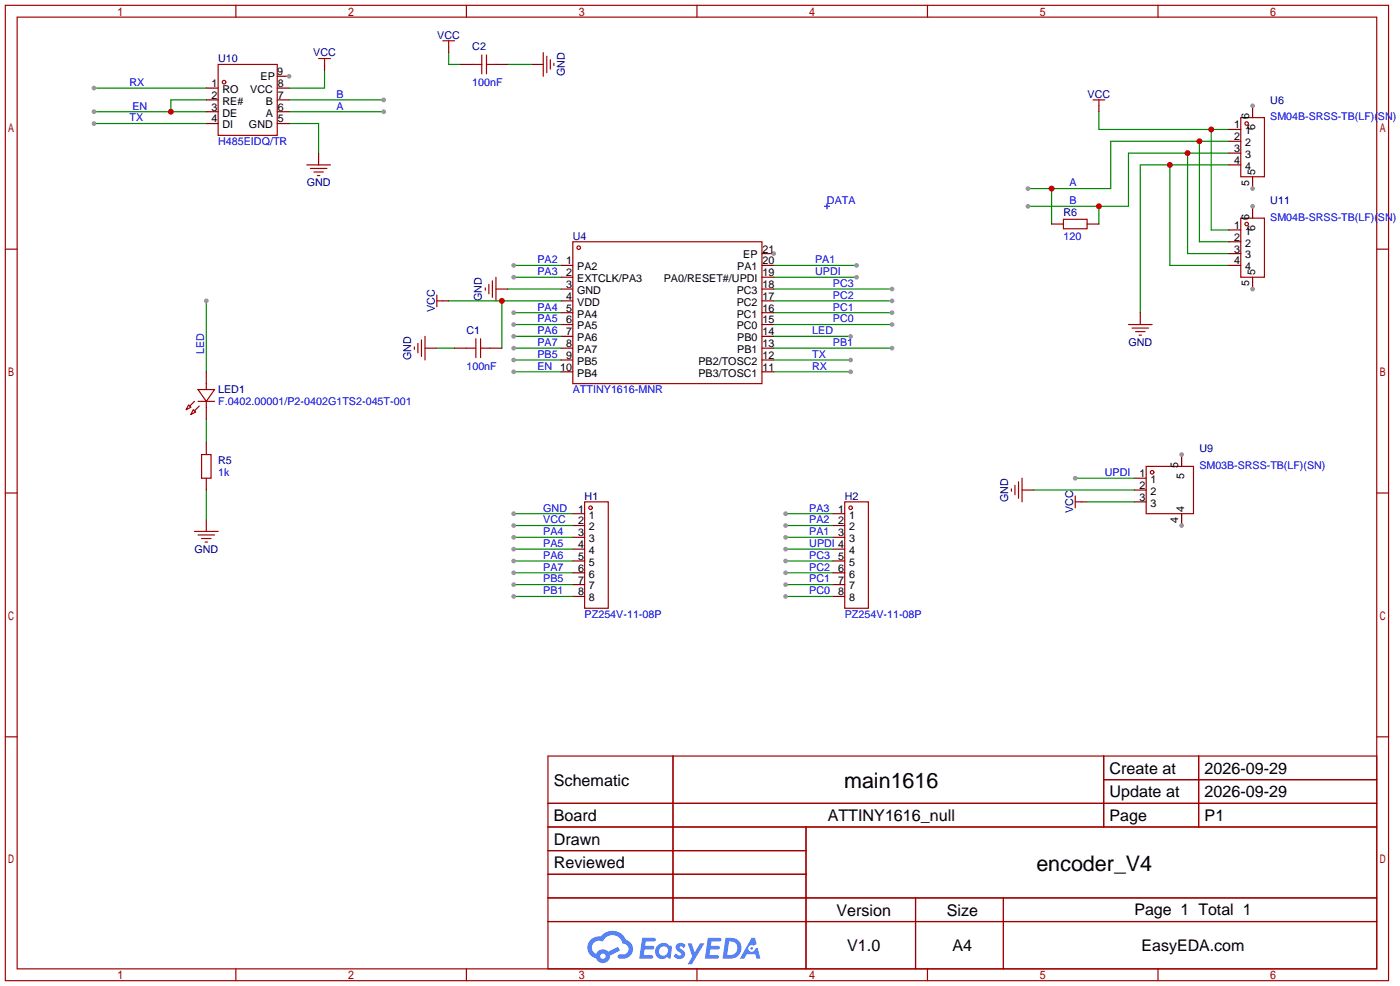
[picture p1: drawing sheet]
<svg xmlns="http://www.w3.org/2000/svg" width="301mm" height="212mm" viewBox="0 0 301 212" stroke-linecap="round" stroke-linejoin="round" font-family="sans-serif">
<g fill="none" stroke="#a10000" stroke-width=".25">
<path d="M1.1 1.1h297.2v209.6h-297.2zM3.7 3.7h292.1v204.5h-292.1zM50.7 1.1v2.6M100.2 1.1v2.6M149.7 1.1v2.6M199.3 1.1v2.6M248.8 1.1v2.6M1.1 53.5h2.6M295.8 53.5h2.5M1.1 105.9h2.6M295.8 105.9h2.5M1.1 158.3h2.6"/>
<path d="M295.8 158.3h2.5M117.7 162.4h178.1v45.8h-178.1zM117.7 172.6h178.1M117.7 177.7h178.1M144.6 162.4v35.6M173.2 177.7v30.5M237.1 162.4v15.3M237.1 167.5h58.7M257.5 162.4v15.3M117.7 182.8h55.5M117.7 192.9h178.1M117.7 187.8h55.5"/>
<path d="M117.7 198h178.1M196.7 192.9v15.3M215.6 192.9v15.3M50.7 208.2v2.5M100.2 208.2v2.5M149.7 208.2v2.5M199.3 208.2v2.5M248.8 208.2v2.5"/>
</g>
<g fill="#5487ff">
<path d="M145.5 202.8a1.3 1.3 0 0 1 1.8 .3l-.4 .6a.54 .54 0 0 0-.9-.2l.1 .2a1.28 1.28 0 0 1 .8 2 1.53 1.53 0 0 1-2.2-.3l.5-.6 .8 .5a.31 .31 0 0 0 .4-.3 .31 .31 0 0 0-.3-.3 1.12 1.12 0 0 1-.6-1.9z"/>
<path d="M147.7 202.7h.9l.7 1.9 1.1-1.9h.9l-2.7 4.5h-.9l1-1.7z"/>
<path d="M138 201.5h1.6a1.31 1.31 0 0 1 1.2 .2 .4 .4 0 0 1-.3 .6h-1.8l-.1 .9h1.6a.4 .4 0 0 1 .4 .4 .4 .4 0 0 1-.4 .4h-1.7l-.2 1.2h1.4a.46 .46 0 0 1 .5 .1 .46 .46 0 0 1 .1 .5l-.3 .2h-2.7z"/>
<path d="M152.1 201.5h1.6a1.32 1.32 0 0 1 1.3 .2 .39 .39 0 0 1-.4 .6h-1.7l-.2 .9h1.7a.4 .4 0 0 1 .3 .4 .4 .4 0 0 1-.4 .4h-1.7l-.2 1.2h1.4a.46 .46 0 0 1 .5 .1 .46 .46 0 0 1 .1 .5l-.3 .2h-2.7z"/>
<path d="M161.5 201.5h.7l.4 1.3-.7 .4a.75 .75 0 0 0-1.1 .3 .75 .75 0 0 0 .5 1 .75 .75 0 0 0 .9-.6l.6-.3 .6 2.4h-.9l-.2-1h-1.9l-.5 1h-.9z"/>
<path d="M155.9 201.5l-.7 4.5h1.5a2.27 2.27 0 0 0 2.6-2.3 2.27 2.27 0 0 0-2.7-2.2zM156.6 202.3a1.5 1.5 0 0 1 1.8 1.5 1.5 1.5 0 0 1-1.9 1.4h-.3z"/>
<path d="M141.3 203.1a1.6 1.6 0 0 0-.3 2.3 1.6 1.6 0 0 0 2.3 .2l.8 .4 .3-2.5-.2-.3h-.4a1.58 1.58 0 0 0-2.5-.1zM141.9 203.6a.98 .98 0 0 1 1.6 .5 .98 .98 0 0 1-1.1 1.2 .94 .94 0 0 1-.8-.6 .94 .94 0 0 1 .3-1.1z"/>
<path d="M126.9 201.9a2.37 2.37 0 0 0 1.2 4 1.54 1.54 0 0 0 1.7 1 1.54 1.54 0 0 0 1.3-1.6l2.1-1.1-.5-.8-2 1.1a1.57 1.57 0 0 0-2.6 .4 1.5 1.5 0 0 1-.8-2.1 1.5 1.5 0 0 1 2.2-.5 2.23 2.23 0 0 1 2.3-1.4 2.23 2.23 0 0 1 2 1.8 1.16 1.16 0 0 1 1.2 1.1 1.16 1.16 0 0 1-1 1.3h-.7a.47 .47 0 0 0-.6 .3 .47 .47 0 0 0 .4 .6 2.17 2.17 0 0 0 2.5-1 2.17 2.17 0 0 0-.3-2.7l-.8-.4a3.2 3.2 0 0 0-5.4-.7l-1.2 .1zM129 205.4a.58 .58 0 0 1 1.1 0 .58 .58 0 0 1-1.1 0z"/>
<circle cx="161.5" cy="203.8" r=".28"/>
</g>
<g fill="none" stroke="#a10000" stroke-width=".25">
<path d="M123.1 51.9h40.6v30.5h-40.6z"/>
<circle cx="124.3" cy="53.2" r=".38"/>
</g>
<g fill="none" stroke="#870000" stroke-width=".25">
<path d="M120.5 57h2.6M120.5 59.6h2.6M163.7 57h2.5M163.7 59.6h2.5M163.7 54.5h2.5M120.5 62.1h2.6M120.5 64.6h2.6M120.5 67.2h2.6M120.5 69.7h2.6M120.5 72.3h2.6M120.5 74.8h2.6M120.5 77.3h2.6"/>
<path d="M120.5 79.9h2.6M163.7 62.1h2.5M163.7 64.6h2.5M163.7 67.2h2.5M163.7 69.7h2.5M163.7 72.3h2.5M163.7 74.8h2.5M163.7 77.3h2.5M163.7 79.9h2.5"/>
</g>
<circle cx="166.2" cy="54.5" r=".51" fill="#999"/>
<path d="M68.5 32.9v2.5M106.6 62.1h2.5" fill="none" stroke="#870000" stroke-width=".25"/>
<path d="M65.9 35.4h5.1M66.7 36.2h3.5M67.4 37h2.1M68.2 37.7h.5M106.6 59.6v5M104.3 61.8v.6M105 61.1v2M105.8 60.3v3.6" fill="none" stroke="#a10000" stroke-width=".25"/>
<path d="M96.4 64.6h24.1M107.8 64.6v10.2M109.1 62.1h11.4" fill="none" stroke="#008700" stroke-width=".25"/>
<circle cx="107.8" cy="64.6" r=".63" fill="#c00"/>
<path d="M20.2 24h24.1M44.3 21.5h-7.6v2.5M62.1 26.5h6.4v6.4" fill="none" stroke="#008700" stroke-width=".25"/>
<circle cx="36.7" cy="24" r=".63" fill="#c00"/>
<circle cx="20.2" cy="24" r=".51" fill="#999"/>
<path d="M20.2 18.9h24.1" fill="none" stroke="#008700" stroke-width=".25"/>
<circle cx="20.2" cy="18.9" r=".51" fill="#999"/>
<path d="M20.2 26.5h24.1" fill="none" stroke="#008700" stroke-width=".25"/>
<circle cx="20.2" cy="26.5" r=".51" fill="#999"/>
<path d="M166.2 77.3h16.6" fill="none" stroke="#008700" stroke-width=".25"/>
<circle cx="182.8" cy="77.3" r=".51" fill="#999"/>
<path d="M166.2 79.9h16.6" fill="none" stroke="#008700" stroke-width=".25"/>
<circle cx="182.8" cy="79.9" r=".51" fill="#999"/>
<path d="M166.2 59.6h17.8" fill="none" stroke="#008700" stroke-width=".25"/>
<circle cx="184" cy="59.6" r=".51" fill="#999"/>
<path d="M236.1 24v3.8h27.9M260.2 27.8v21.6h3.8" fill="none" stroke="#008700" stroke-width=".25"/>
<circle cx="260.2" cy="27.8" r=".63" fill="#c00"/>
<path d="M257.7 30.4v21.5h6.3M264 30.4h-25.4v10.1h-17.7M225.9 40.5v7.6" fill="none" stroke="#008700" stroke-width=".25"/>
<g fill="#c00">
<circle cx="225.9" cy="40.5" r=".63"/>
<circle cx="257.7" cy="30.4" r=".63"/>
</g>
<circle cx="220.9" cy="40.5" r=".51" fill="#999"/>
<path d="M255.1 32.9v21.6h8.9M264 32.9h-21.6v11.4h-21.5M236.1 44.3v3.8" fill="none" stroke="#008700" stroke-width=".25"/>
<g fill="#c00">
<circle cx="236.1" cy="44.3" r=".63"/>
<circle cx="255.1" cy="32.9" r=".63"/>
</g>
<circle cx="220.9" cy="44.3" r=".51" fill="#999"/>
<path d="M251.3 35.4v21.6h12.7M264 35.4h-19v31.8" fill="none" stroke="#008700" stroke-width=".25"/>
<circle cx="251.3" cy="35.4" r=".63" fill="#c00"/>
<path d="M245 67.2v2.5" fill="none" stroke="#870000" stroke-width=".25"/>
<path d="M242.4 69.7h5.1M243.2 70.5h3.6M244 71.2h2M244.7 72h.5" fill="none" stroke="#a10000" stroke-width=".25"/>
<path d="M62.1 24h20.3" fill="none" stroke="#008700" stroke-width=".25"/>
<circle cx="82.4" cy="24" r=".51" fill="#999"/>
<path d="M62.1 21.5h20.3" fill="none" stroke="#008700" stroke-width=".25"/>
<circle cx="82.4" cy="21.5" r=".51" fill="#999"/>
<path d="M114.2 13.8h2.5M91.3 74.8h2.6" fill="none" stroke="#870000" stroke-width=".25"/>
<path d="M116.7 11.3v5.1M117.5 12.1v3.5M118.2 12.8v2.1M119 13.6v.5M89 74.5v.6M89.8 73.8v2M90.6 73v3.6M91.3 72.3v5" fill="none" stroke="#a10000" stroke-width=".25"/>
<path d="M109.1 13.8h5.1M93.9 74.8h3.8M110.4 79.9h10.1" fill="none" stroke="#008700" stroke-width=".25"/>
<circle cx="110.4" cy="79.9" r=".51" fill="#999"/>
<path d="M69.7 15.1v3.8h-7.6M96.4 11.3v2.5h2.5M166.2 72.3h16.6" fill="none" stroke="#008700" stroke-width=".25"/>
<path d="M44.3 111.6v2.6" fill="none" stroke="#870000" stroke-width=".25"/>
<path d="M41.8 114.2h5.1M42.5 114.9h3.6M43.3 115.7h2M44.1 116.5h.5" fill="none" stroke="#a10000" stroke-width=".25"/>
<circle cx="182.8" cy="72.3" r=".51" fill="#999"/>
<path d="M69.7 13.8v1.3M96.4 10v1.3M236.1 22.7v1.3M95.1 64.6h1.3M243.7 102.7h2.6M243.7 105.3h2.6M243.7 107.8h2.6M253.9 110.4v2.5" fill="none" stroke="#870000" stroke-width=".25"/>
<g fill="none" stroke="#a10000" stroke-width=".25">
<path d="M68.5 12.6h2.5M69.7 12.6v1.2M95.1 8.8h2.6M96.4 8.8v1.2M234.8 21.5h2.6M236.1 21.5v1.2M93.9 63.4v2.5M93.9 64.6h1.2M246.3 100.2h10.1v10.2h-10.1z"/>
<circle cx="247.5" cy="101.5" r=".38"/>
</g>
<circle cx="253.9" cy="112.9" r=".51" fill="#999"/>
<path d="M253.9 97.7v2.5" fill="none" stroke="#870000" stroke-width=".25"/>
<circle cx="253.9" cy="97.7" r=".51" fill="#999"/>
<path d="M219.6 105.3h2.5M232.3 107.8h1.3" fill="none" stroke="#870000" stroke-width=".25"/>
<path d="M217.3 105v.5M218.1 104.3v2M218.8 103.5v3.6M219.6 102.7v5.1M231 106.6v2.5M231 107.8h1.3" fill="none" stroke="#a10000" stroke-width=".25"/>
<path d="M222.1 105.3h21.6M231 102.7h12.7M233.6 107.8h10.1" fill="none" stroke="#008700" stroke-width=".25"/>
<circle cx="231" cy="102.7" r=".51" fill="#999"/>
<path d="M98.9 13.8h2.6M106.6 13.8h2.5M97.7 74.8h2.5M105.3 74.8h2.5" fill="none" stroke="#870000" stroke-width=".25"/>
<path d="M101.5 13.8h2M103.5 11.8v4.1M104.5 11.8v4.1M104.5 13.8h2.1M100.2 74.8h2M102.2 72.8v4M103.3 72.8v4M103.3 74.8h2" fill="none" stroke="#a10000" stroke-width=".25"/>
<path d="M44.3 64.6v15.3M44.3 90v5.1M44.3 105.3v6.3" fill="none" stroke="#008700" stroke-width=".25"/>
<circle cx="44.3" cy="64.6" r=".51" fill="#999"/>
<path d="M266.6 46.9h5.1v12.7h-5.1z" fill="none" stroke="#a10000" stroke-width=".25"/>
<path d="M264 49.4h2.6M264 51.9h2.6M264 54.5h2.6M264 57h2.6M269.1 59.6v2.5" fill="none" stroke="#870000" stroke-width=".25"/>
<circle cx="269.1" cy="62.1" r=".51" fill="#999"/>
<path d="M269.1 44.3v2.6" fill="none" stroke="#870000" stroke-width=".25"/>
<circle cx="269.1" cy="44.3" r=".51" fill="#999"/>
<g fill="none" stroke="#a10000" stroke-width=".25">
<path d="M266.6 25.3h5.1v12.7h-5.1z"/>
<circle cx="267.8" cy="48.1" r=".38"/>
</g>
<path d="M264 27.8h2.6M264 30.4h2.6M264 32.9h2.6M264 35.4h2.6M269.1 38v2.5" fill="none" stroke="#870000" stroke-width=".25"/>
<circle cx="269.1" cy="40.5" r=".51" fill="#999"/>
<path d="M269.1 22.7v2.6" fill="none" stroke="#870000" stroke-width=".25"/>
<circle cx="269.1" cy="22.7" r=".51" fill="#999"/>
<g fill="none" stroke="#a10000" stroke-width=".25">
<path d="M43.3 97.7h2v5h-2zM125.6 107.8h5.1v22.9h-5.1zM181.5 107.8h5.1v22.9h-5.1z"/>
<circle cx="267.8" cy="26.5" r=".38"/>
<circle cx="126.9" cy="109.1" r=".38"/>
<circle cx="182.8" cy="109.1" r=".38"/>
</g>
<g fill="none" stroke="#870000" stroke-width=".25">
<path d="M44.3 95.1v2.6M44.3 102.7v2.6M123.1 110.4h2.5M123.1 112.9h2.5M123.1 115.4h2.5M123.1 118h2.5M178.9 110.4h2.6M178.9 112.9h2.6M178.9 115.4h2.6M178.9 118h2.6M123.1 120.5h2.5M123.1 123.1h2.5"/>
<path d="M123.1 125.6h2.5M123.1 128.1h2.5M178.9 120.5h2.6M178.9 123.1h2.6M178.9 125.6h2.6M178.9 128.1h2.6"/>
</g>
<path d="M177.2 44.3h1M177.7 43.8v1" fill="none" stroke="#00f" stroke-width=".25"/>
<path d="M166.2 74.8h25.4" fill="none" stroke="#008700" stroke-width=".25"/>
<circle cx="191.6" cy="74.8" r=".51" fill="#999"/>
<path d="M166.2 69.7h25.4" fill="none" stroke="#008700" stroke-width=".25"/>
<circle cx="191.6" cy="69.7" r=".51" fill="#999"/>
<path d="M166.2 67.2h25.4" fill="none" stroke="#008700" stroke-width=".25"/>
<circle cx="191.6" cy="67.2" r=".51" fill="#999"/>
<path d="M166.2 64.6h25.4" fill="none" stroke="#008700" stroke-width=".25"/>
<circle cx="191.6" cy="64.6" r=".51" fill="#999"/>
<path d="M166.2 62.1h25.4" fill="none" stroke="#008700" stroke-width=".25"/>
<circle cx="191.6" cy="62.1" r=".51" fill="#999"/>
<path d="M168.8 128.1h10.1" fill="none" stroke="#008700" stroke-width=".25"/>
<circle cx="168.8" cy="128.1" r=".51" fill="#999"/>
<path d="M168.8 125.6h10.1" fill="none" stroke="#008700" stroke-width=".25"/>
<circle cx="168.8" cy="125.6" r=".51" fill="#999"/>
<path d="M168.8 123.1h10.1" fill="none" stroke="#008700" stroke-width=".25"/>
<circle cx="168.8" cy="123.1" r=".51" fill="#999"/>
<path d="M168.8 120.5h10.1" fill="none" stroke="#008700" stroke-width=".25"/>
<circle cx="168.8" cy="120.5" r=".51" fill="#999"/>
<path d="M168.8 118h10.1" fill="none" stroke="#008700" stroke-width=".25"/>
<circle cx="168.8" cy="118" r=".51" fill="#999"/>
<path d="M168.8 115.4h10.1" fill="none" stroke="#008700" stroke-width=".25"/>
<circle cx="168.8" cy="115.4" r=".51" fill="#999"/>
<path d="M168.8 112.9h10.1" fill="none" stroke="#008700" stroke-width=".25"/>
<circle cx="168.8" cy="112.9" r=".51" fill="#999"/>
<path d="M168.8 110.4h10.1" fill="none" stroke="#008700" stroke-width=".25"/>
<circle cx="168.8" cy="110.4" r=".51" fill="#999"/>
<path d="M110.4 128.1h12.7" fill="none" stroke="#008700" stroke-width=".25"/>
<circle cx="110.4" cy="128.1" r=".51" fill="#999"/>
<path d="M110.4 125.6h12.7" fill="none" stroke="#008700" stroke-width=".25"/>
<circle cx="110.4" cy="125.6" r=".51" fill="#999"/>
<path d="M110.4 123.1h12.7" fill="none" stroke="#008700" stroke-width=".25"/>
<circle cx="110.4" cy="123.1" r=".51" fill="#999"/>
<path d="M110.4 120.5h12.7" fill="none" stroke="#008700" stroke-width=".25"/>
<circle cx="110.4" cy="120.5" r=".51" fill="#999"/>
<path d="M110.4 118h12.7" fill="none" stroke="#008700" stroke-width=".25"/>
<circle cx="110.4" cy="118" r=".51" fill="#999"/>
<path d="M110.4 115.4h12.7" fill="none" stroke="#008700" stroke-width=".25"/>
<circle cx="110.4" cy="115.4" r=".51" fill="#999"/>
<path d="M110.4 112.9h12.7" fill="none" stroke="#008700" stroke-width=".25"/>
<circle cx="110.4" cy="112.9" r=".51" fill="#999"/>
<path d="M110.4 110.4h12.7" fill="none" stroke="#008700" stroke-width=".25"/>
<circle cx="110.4" cy="110.4" r=".51" fill="#999"/>
<path d="M166.2 57h17.8" fill="none" stroke="#008700" stroke-width=".25"/>
<circle cx="184" cy="57" r=".51" fill="#999"/>
<path d="M110.4 57h10.1" fill="none" stroke="#008700" stroke-width=".25"/>
<circle cx="110.4" cy="57" r=".51" fill="#999"/>
<path d="M110.4 59.6h10.1" fill="none" stroke="#008700" stroke-width=".25"/>
<circle cx="110.4" cy="59.6" r=".51" fill="#999"/>
<path d="M110.4 67.2h10.1" fill="none" stroke="#008700" stroke-width=".25"/>
<circle cx="110.4" cy="67.2" r=".51" fill="#999"/>
<path d="M110.4 69.7h10.1" fill="none" stroke="#008700" stroke-width=".25"/>
<circle cx="110.4" cy="69.7" r=".51" fill="#999"/>
<path d="M110.4 72.3h10.1" fill="none" stroke="#008700" stroke-width=".25"/>
<circle cx="110.4" cy="72.3" r=".51" fill="#999"/>
<path d="M110.4 74.8h10.1" fill="none" stroke="#008700" stroke-width=".25"/>
<circle cx="110.4" cy="74.8" r=".51" fill="#999"/>
<path d="M110.4 77.3h10.1" fill="none" stroke="#008700" stroke-width=".25"/>
<circle cx="110.4" cy="77.3" r=".51" fill="#999"/>
<path d="M44.3 18.9h2.6M59.6 18.9h2.5M59.6 16.4h2.5M44.3 21.5h2.6M44.3 24h2.6M44.3 26.5h2.6M59.6 21.5h2.5M59.6 24h2.5M59.6 26.5h2.5" fill="none" stroke="#870000" stroke-width=".25"/>
<g fill="none" stroke="#a10000" stroke-width=".25">
<path d="M46.9 13.8h12.7v15.3h-12.7z"/>
<circle cx="48.1" cy="17.7" r=".38"/>
</g>
<circle cx="62.1" cy="16.4" r=".51" fill="#999"/>
<path d="M228.5 47.1h5.1v2h-5.1zM40.5 87l.5 .5-1 .5zM41.5 88l.5 .5-1 .5zM41.8 86.2l-1 1M42.5 83.7h3.6l-1.8 2.5zM42.5 86.2h3.6M42.8 87.2l-1 1.1M44.3 82.4v1.3M44.3 86.2v1.3" fill="none" stroke="#a10000" stroke-width=".25"/>
<path d="M225.9 48.1h2.6M233.6 48.1h2.5M44.3 79.9v2.5M44.3 87.5v2.5" fill="none" stroke="#870000" stroke-width=".25"/>
<g font-size="4.6">
<text x="181.4" y="169.4">main1616</text>
<text x="222.7" y="187.1">encoder_V4</text>
</g>
<g font-size="3.5">
<text x="238.4" y="166.2">Create at</text>
<text x="258.8" y="166.2">2026-09-29</text>
<text x="119" y="168.8">Schematic</text>
<text x="238.4" y="171.3">Update at</text>
<text x="258.8" y="171.3">2026-09-29</text>
<text x="119" y="176.4">Board</text>
<text x="177.8" y="176.4">ATTINY1616_null</text>
<text x="258.8" y="176.4">P1</text>
<text x="119" y="181.5">Drawn</text>
<text x="119" y="186.6">Reviewed</text>
<text x="179.7" y="196.7">Version</text>
<text x="203.4" y="196.7">Size</text>
<text x="182" y="204.3">V1.0</text>
<text x="204.7" y="204.3">A4</text>
</g>
<g font-size="3.4">
<text x="238.4" y="176.4">Page</text>
<text x="243.7" y="196.7">Page 1 Total 1</text>
<text x="245.3" y="204.3">EasyEDA.com</text>
</g>
<g font-size="2.3" fill="#000080">
<text x="94" y="8.3">VCC</text>
<text x="101.5" y="10.8">C2</text>
<text x="46.9" y="13.4">U10</text>
<text x="67.3" y="12.1">VCC</text>
<text x="121.3" y="16.4" transform="rotate(-90 121.3 16.4)">GND</text>
<text x="233.7" y="21">VCC</text>
<text x="272.9" y="22.3">U6</text>
<text x="65.9" y="40.1">GND</text>
<text x="228.5" y="46.4">R6</text>
<text x="272.9" y="43.9">U11</text>
<text x="123.1" y="51.5">U4</text>
<text x="103.6" y="64.7" transform="rotate(-90 103.6 64.7)">GND</text>
<text x="93.4" y="67.1" transform="rotate(-90 93.4 67.1)">VCC</text>
<text x="100.2" y="71.8">C1</text>
<text x="88.3" y="77.4" transform="rotate(-90 88.3 77.4)">GND</text>
<text x="242.4" y="74.3">GND</text>
<text x="46.9" y="84.5">LED1</text>
<text x="46.9" y="99.7">R5</text>
<text x="257.7" y="97.2">U9</text>
<text x="125.6" y="107.4">H1</text>
<text x="181.5" y="107.4">H2</text>
<text x="216.6" y="107.8" transform="rotate(-90 216.6 107.8)">GND</text>
<text x="230.6" y="110.3" transform="rotate(-90 230.6 110.3)">VCC</text>
<text x="41.8" y="118.8">GND</text>
</g>
<g font-size="2.3">
<text x="56" y="17.2">EP</text>
<text x="59.6" y="16.2">9</text>
<text x="45.5" y="23.8">3</text>
<text x="45.5" y="21.2">2</text>
<text x="45.5" y="18.7">1</text>
<text x="47.8" y="22.5">RE#</text>
<text x="47.8" y="20">RO</text>
<text x="53.7" y="20">VCC</text>
<text x="57.1" y="22.5">B</text>
<text x="59.7" y="18.7">8</text>
<text x="59.7" y="21.2">7</text>
<text x="59.7" y="23.8">6</text>
<text x="45.5" y="26.3">4</text>
<text x="47.8" y="27.6">DI</text>
<text x="47.8" y="25">DE</text>
<text x="53.5" y="27.6">GND</text>
<text x="57.1" y="25">A</text>
<text x="59.7" y="26.3">5</text>
<text x="265.2" y="27.6">1</text>
<text x="267.5" y="28.9">1</text>
<text x="268.4" y="25.6" transform="rotate(-90 268.4 25.6)">6</text>
<text x="269.7" y="28" transform="rotate(-90 269.7 28)">6</text>
<text x="265.2" y="30.1">2</text>
<text x="265.2" y="32.7">3</text>
<text x="265.2" y="35.2">4</text>
<text x="267.5" y="31.4">2</text>
<text x="267.5" y="33.9">3</text>
<text x="267.5" y="36.5">4</text>
<text x="268.4" y="39.9" transform="rotate(-90 268.4 39.9)">5</text>
<text x="269.7" y="37.5" transform="rotate(-90 269.7 37.5)">5</text>
<text x="268.4" y="47.2" transform="rotate(-90 268.4 47.2)">6</text>
<text x="265.2" y="49.2">1</text>
<text x="265.2" y="51.7">2</text>
<text x="267.5" y="50.4">1</text>
<text x="267.5" y="53">2</text>
<text x="269.7" y="49.6" transform="rotate(-90 269.7 49.6)">6</text>
<text x="121.7" y="56.8">1</text>
<text x="121.7" y="59.3">2</text>
<text x="124" y="58.1">PA2</text>
<text x="158.4" y="58.1">PA1</text>
<text x="159.7" y="55.5">EP</text>
<text x="163.8" y="59.3">19</text>
<text x="163.8" y="56.8">20</text>
<text x="163.8" y="54.3">21</text>
<text x="265.2" y="54.3">3</text>
<text x="265.2" y="56.8">4</text>
<text x="267.5" y="55.5">3</text>
<text x="267.5" y="58.1">4</text>
<text x="269.7" y="59.1" transform="rotate(-90 269.7 59.1)">5</text>
<text x="121.7" y="61.9">3</text>
<text x="121.7" y="64.4">4</text>
<text x="124" y="60.6">EXTCLK/PA3</text>
<text x="124" y="63.1">GND</text>
<text x="124" y="65.7">VDD</text>
<text x="142.6" y="60.6">PA0/RESET#/UPDI</text>
<text x="158.3" y="65.7">PC2</text>
<text x="158.3" y="63.1">PC3</text>
<text x="163.8" y="64.4">17</text>
<text x="163.8" y="61.9">18</text>
<text x="268.4" y="61.5" transform="rotate(-90 268.4 61.5)">5</text>
<text x="121.7" y="67">5</text>
<text x="121.7" y="69.5">6</text>
<text x="124" y="68.2">PA4</text>
<text x="124" y="70.8">PA5</text>
<text x="158.3" y="70.8">PC0</text>
<text x="158.3" y="68.2">PC1</text>
<text x="163.8" y="69.5">15</text>
<text x="163.8" y="67">16</text>
<text x="121.7" y="72">7</text>
<text x="121.7" y="74.6">8</text>
<text x="121.7" y="77.1">9</text>
<text x="124" y="73.3">PA6</text>
<text x="124" y="75.8">PA7</text>
<text x="158.4" y="75.8">PB1</text>
<text x="158.4" y="73.3">PB0</text>
<text x="163.8" y="77.1">12</text>
<text x="163.8" y="74.6">13</text>
<text x="163.8" y="72">14</text>
<text x="120.4" y="79.7">10</text>
<text x="124" y="78.4">PB5</text>
<text x="124" y="80.9">PB4</text>
<text x="150.1" y="80.9">PB3/TOSC1</text>
<text x="150.1" y="78.4">PB2/TOSC2</text>
<text x="163.8" y="79.7">11</text>
<text x="253.2" y="100.6" transform="rotate(-90 253.2 100.6)">5</text>
<text x="244.8" y="102.5">1</text>
<text x="244.8" y="105.1">2</text>
<text x="244.8" y="107.6">3</text>
<text x="247.2" y="103.8">1</text>
<text x="247.2" y="106.3">2</text>
<text x="254.4" y="102.9" transform="rotate(-90 254.4 102.9)">5</text>
<text x="124.2" y="110.1">1</text>
<text x="124.2" y="112.7">2</text>
<text x="126.5" y="111.4">1</text>
<text x="126.5" y="113.9">2</text>
<text x="180.1" y="110.1">1</text>
<text x="180.1" y="112.7">2</text>
<text x="182.4" y="111.4">1</text>
<text x="182.4" y="113.9">2</text>
<text x="247.2" y="108.9">3</text>
<text x="253.2" y="112.3" transform="rotate(-90 253.2 112.3)">4</text>
<text x="254.4" y="109.9" transform="rotate(-90 254.4 109.9)">4</text>
<text x="124.2" y="115.2">3</text>
<text x="124.2" y="117.8">4</text>
<text x="126.5" y="116.5">3</text>
<text x="126.5" y="119">4</text>
<text x="180.1" y="115.2">3</text>
<text x="182.4" y="116.5">3</text>
<text x="182.4" y="119">4</text>
<text x="124.2" y="120.3">5</text>
<text x="124.2" y="122.8">6</text>
<text x="124.2" y="125.4">7</text>
<text x="126.5" y="121.6">5</text>
<text x="126.5" y="124.1">6</text>
<text x="180.1" y="120.3">5</text>
<text x="180.1" y="122.8">6</text>
<text x="180.1" y="125.4">7</text>
<text x="182.4" y="121.6">5</text>
<text x="182.4" y="124.1">6</text>
<text x="124.2" y="127.9">8</text>
<text x="126.5" y="126.6">7</text>
<text x="126.5" y="129.2">8</text>
<text x="180.1" y="127.9">8</text>
<text x="182.4" y="126.6">7</text>
<text x="182.4" y="129.2">8</text>
</g>
<g font-size="2.3" fill="#00f">
<text x="27.8" y="18.5">RX</text>
<text x="28.4" y="23.5">EN</text>
<text x="72.3" y="23.5">A</text>
<text x="72.3" y="21">B</text>
<text x="101.5" y="18.5">100nF</text>
<text x="27.8" y="26.1">TX</text>
<text x="272.9" y="25.8">SM04B-SRSS-TB(LF)(SN)</text>
<text x="46.9" y="31.2">H485EIDQ/TR</text>
<text x="229.7" y="40.1">A</text>
<text x="177.7" y="43.9">DATA</text>
<text x="229.7" y="43.9">B</text>
<text x="272.9" y="47.4">SM04B-SRSS-TB(LF)(SN)</text>
<text x="228.5" y="51.5">120</text>
<text x="115.4" y="56.6">PA2</text>
<text x="115.4" y="59.1">PA3</text>
<text x="175.1" y="59.1">UPDI</text>
<text x="175.1" y="56.6">PA1</text>
<text x="178.9" y="64.2">PC2</text>
<text x="178.9" y="61.6">PC3</text>
<text x="115.4" y="66.7">PA4</text>
<text x="115.4" y="69.3">PA5</text>
<text x="115.4" y="71.8">PA6</text>
<text x="174.5" y="71.8">LED</text>
<text x="178.9" y="69.3">PC0</text>
<text x="178.9" y="66.7">PC1</text>
<text x="43.9" y="76.1" transform="rotate(-90 43.9 76.1)">LED</text>
<text x="115.4" y="74.3">PA7</text>
<text x="115.4" y="76.9">PB5</text>
<text x="174.5" y="76.9">TX</text>
<text x="178.9" y="74.3">PB1</text>
<text x="100.2" y="79.4">100nF</text>
<text x="115.4" y="79.4">EN</text>
<text x="174.5" y="79.4">RX</text>
<text x="46.9" y="87">F.0402.00001/P2-0402G1TS2-045T-001</text>
<text x="123.1" y="84.5">ATTINY1616-MNR</text>
<text x="257.7" y="100.7">SM03B-SRSS-TB(LF)(SN)</text>
<text x="46.9" y="102.3">1k</text>
<text x="237.4" y="102.3">UPDI</text>
<text x="116.7" y="112.4">VCC</text>
<text x="116.7" y="109.9">GND</text>
<text x="173.9" y="112.4">PA2</text>
<text x="173.9" y="109.9">PA3</text>
<text x="116.7" y="117.5">PA5</text>
<text x="116.7" y="115">PA4</text>
<text x="173.9" y="117.5">UPDI 4</text>
<text x="173.9" y="115">PA1</text>
<text x="116.7" y="125.1">PB5</text>
<text x="116.7" y="122.6">PA7</text>
<text x="116.7" y="120.1">PA6</text>
<text x="173.9" y="125.1">PC1</text>
<text x="173.9" y="122.6">PC2</text>
<text x="173.9" y="120.1">PC3</text>
<text x="116.7" y="127.7">PB1</text>
<text x="173.9" y="127.7">PC0</text>
<text x="125.6" y="132.8">PZ254V-11-08P</text>
<text x="181.5" y="132.8">PZ254V-11-08P</text>
</g>
</svg>
